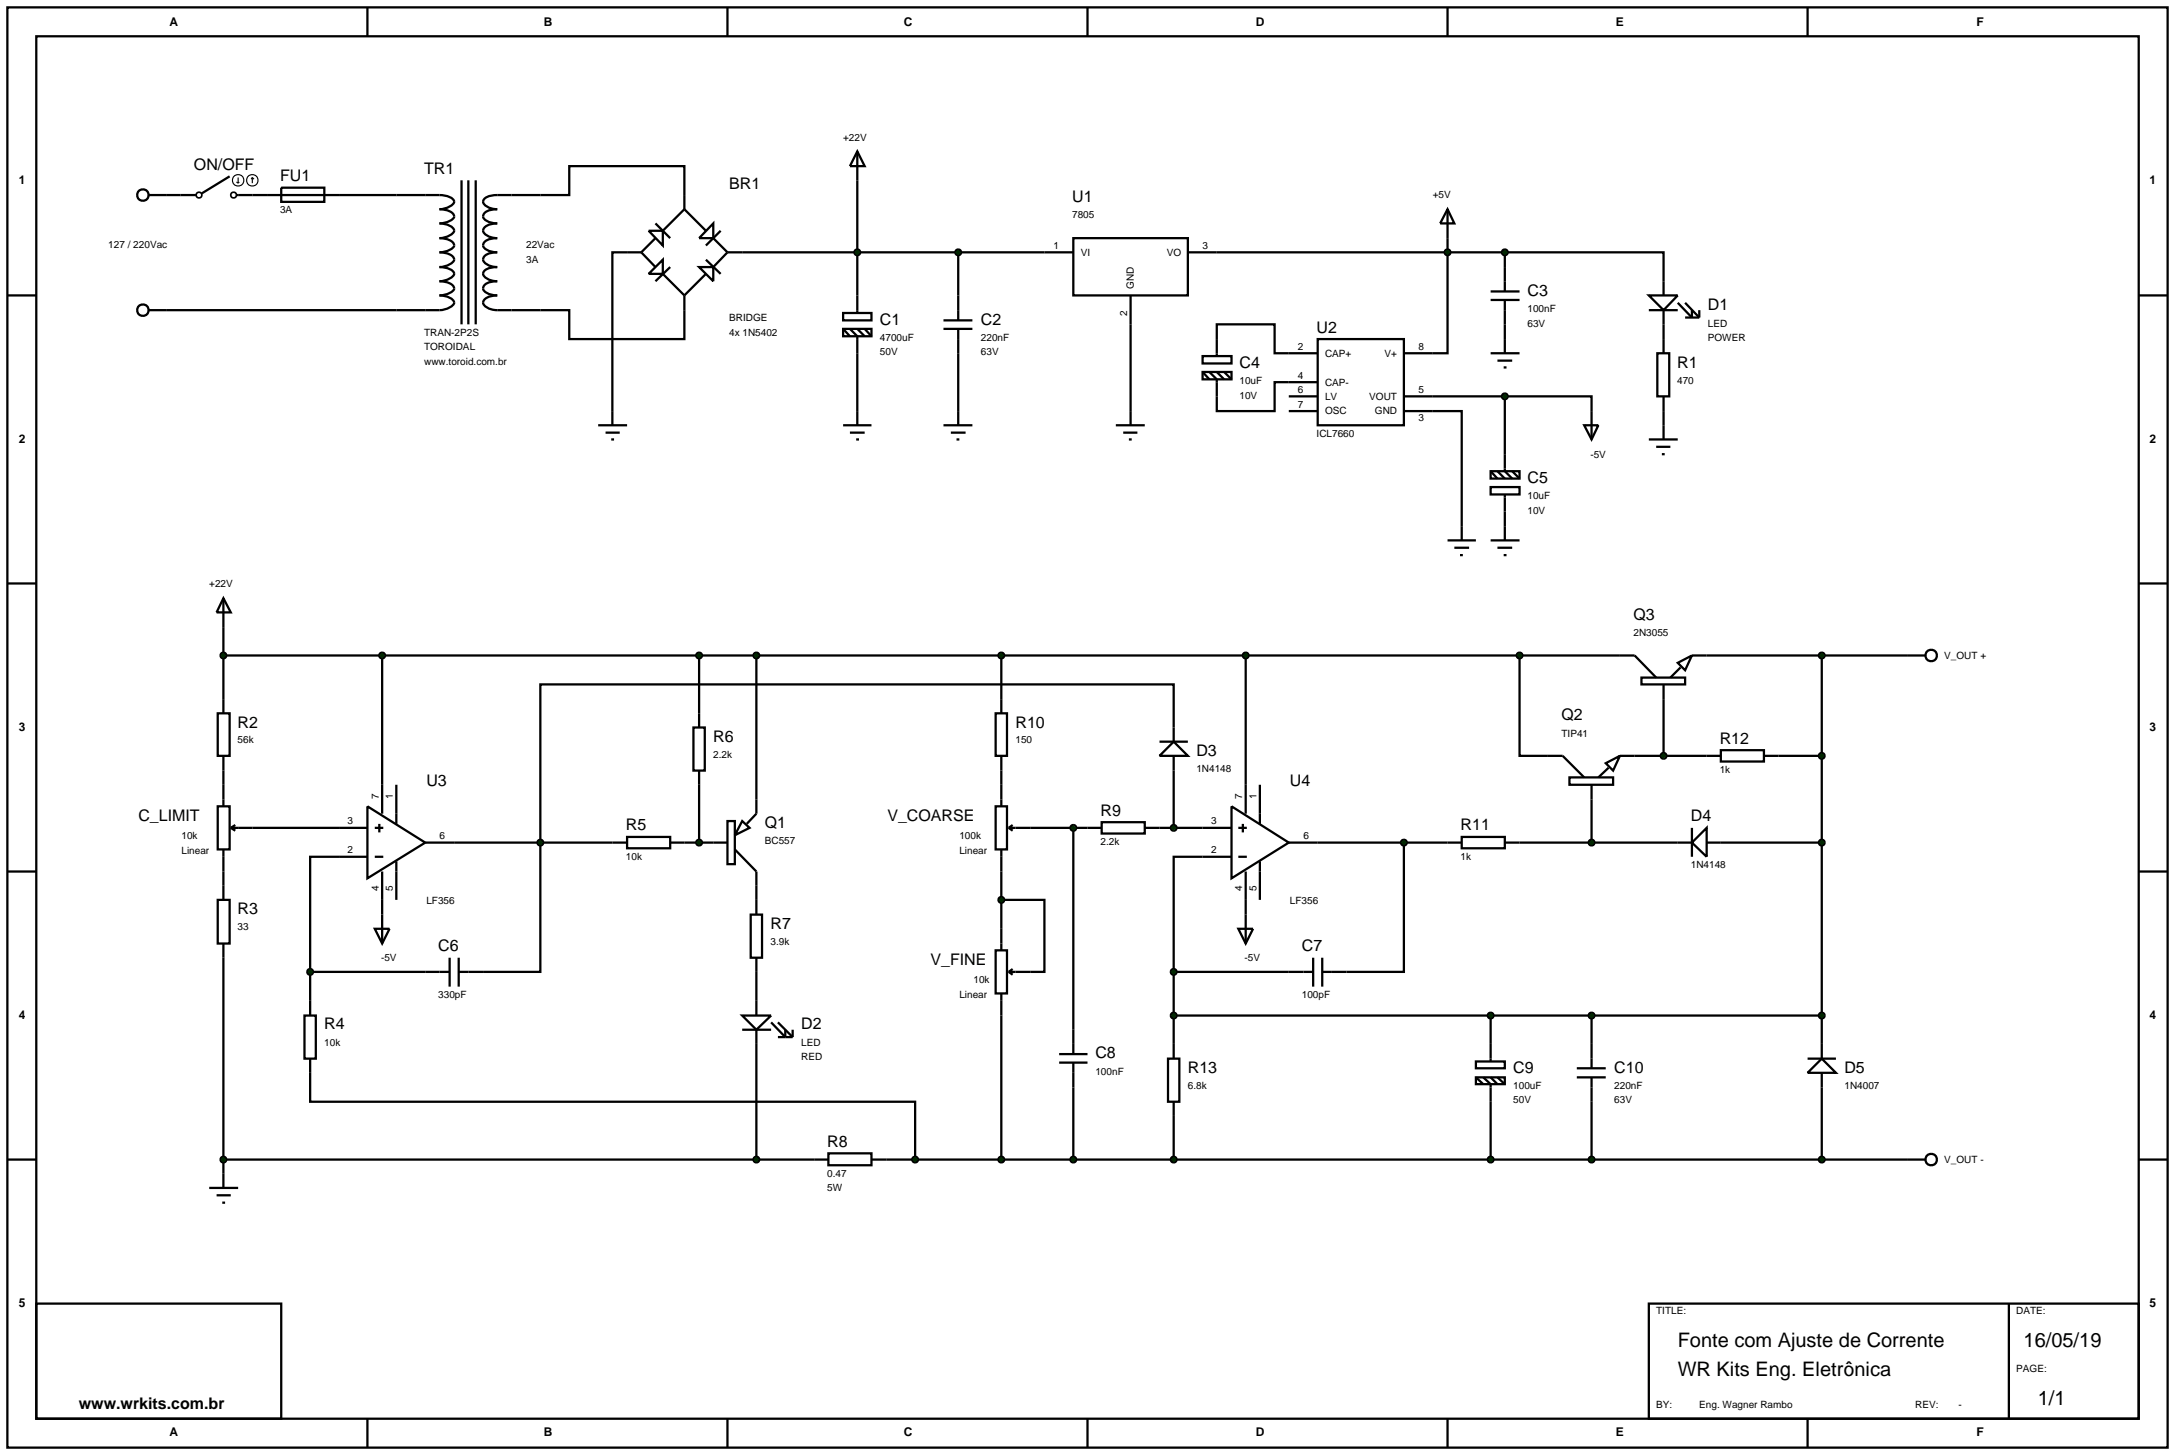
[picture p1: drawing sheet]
<svg xmlns="http://www.w3.org/2000/svg" width="384mm" height="257mm" viewBox="0 0 384 257" stroke-linecap="round" stroke-linejoin="round" font-family="sans-serif">
<g fill="none" stroke="#000" stroke-width=".4">
<path d="M1.3 1.3h381v254h-381zM6.4 6.4h370.8v243.8h-370.8zM64.8 1.3v5.1M128.3 1.3v5.1M191.8 1.3v5.1M255.3 1.3v5.1M318.8 1.3v5.1M29.3 34.4h2.5M44.5 34.4h2.6M59.8 34.4h17.7a3.4 3.4 0 0 1 2.5 .9l.1 .3a2.79 2.79 0 0 1-2.6 1.3 3.2 3.2 0 0 1 2.5 .9l.1 .4a2.77 2.77 0 0 1-2.6 1.2 3.3 3.3 0 0 1 2.5 1l.1 .3a2.79 2.79 0 0 1-2.6 1.3 3.2 3.2 0 0 1 2.5 .9l.1 .4a2.77 2.77 0 0 1-2.6 1.2 3.2 3.2 0 0 1 2.5 .9 .9 .9 0 0 1-.7 1.2l-1.2 .4-.6 .1a3.4 3.4 0 0 1 2.5 .9l.1 .3a2.79 2.79 0 0 1-2.6 1.3 3.2 3.2 0 0 1 2.5 .9l.1 .4a2.77 2.77 0 0 1-2.6 1.2 3.3 3.3 0 0 1 2.5 1l.1 .3a2.79 2.79 0 0 1-2.6 1.3h-48.2M81.4 31.8v25.4M82.6 31.8v25.4"/>
<path d="M83.9 31.8v25.4M115.6 39.4l2.6 2.6M120.7 36.9v-7.6h-20.3v5.1h-12.7a2.92 2.92 0 0 0-2.4 .9 .9 .9 0 0 0 .6 1.1l1.1 .4 .7 .1a2.77 2.77 0 0 0-2.4 .9 .87 .87 0 0 0 .6 1.2l1.1 .3 .7 .1a2.83 2.83 0 0 0-2.4 1 .91 .91 0 0 0 .6 1.1l1.1 .4 .7 .1a2.77 2.77 0 0 0-2.4 .9 .87 .87 0 0 0 .6 1.2l1.1 .3 .7 .1a2.77 2.77 0 0 0-2.4 .9 .93 .93 0 0 0 .6 1.2l1.1 .4 .7 .1a2.92 2.92 0 0 0-2.4 .9 .9 .9 0 0 0 .6 1.1l1.1 .4 .7 .1a2.77 2.77 0 0 0-2.4 .9 .87 .87 0 0 0 .6 1.2l1.1 .3 .7 .1a2.83 2.83 0 0 0-2.4 1 .91 .91 0 0 0 .6 1.1l1.1 .4 .7 .1h12.7v5.1h20.3v-7.7M120.7 36.9l-3.8 3.8M120.7 36.9l3.8 3.8M125.8 39.4v2.6h-2.5zM151.2 26.7l1.3 2.6h-2.6zM151.2 26.7v28.5M1.3 52.1h5.1M113.1 44.5h-5.1v30.5M113.1 44.5l2.5 2.6M114.4 40.7h2.5v2.6z"/>
<path d="M114.4 48.3l2.5-2.5v2.5zM115.6 42l-2.5 2.5M116.9 48.3l3.8 3.8M118.2 47.1l-2.6 2.5M123.3 47.1h2.5v2.5zM124.5 45.8l2.6 2.5M124.5 48.3l-3.8 3.8M125.8 42l2.5 2.5M127.1 40.7l-2.6 2.6M128.3 44.5h55.9M128.3 44.5l-2.5 2.6M148.7 55.2h5v1.3h-5z"/>
<path d="M148.7 58h5v1.3h-5zM148.7 58l1.2 1.3M149.9 58l1.3 1.3v15.7M151.2 58l1.3 1.3M152.5 58l1.2 1.3M169 44.5v7.6M199.4 57.2v15.3M214.6 59.8v-2.6h10.2v5.1h2.5M214.6 44.5h50.8M255.3 42v20.3h-2.6M265.4 44.5h28v5.1M265.4 44.5v2.6"/>
<path d="M265.4 57.2v2.6M293.4 57.2v2.6M377.2 52.1h5.1M105.5 75h5.1M106.8 76.3h2.5M107.8 77.5h.5M148.7 75h5M149.9 76.3h2.6M151 77.5h.5M169 62.3v10.2M227.3 67.4h-2.5v5.1h-10.2v-2.6M252.7 72.5h5.1v20.3"/>
<path d="M252.7 69.9h12.7M265.4 69.9h15.3v2.6M265.4 69.9v10.2M293.4 72.5v2.5M265.4 90.2v2.6M1.3 102.9h5.1M39.4 110.6v12.7M39.4 115.6h246.3M67.4 115.6v22.8M123.3 115.6v10.2M133.4 115.6v25.4M176.6 115.6v7.7"/>
<path d="M219.7 115.6v22.8M268 115.6v17.7h5M301 115.6h35.5M321.3 115.6v68.5M377.2 102.9h5.1M39.4 135.9v2.5M123.3 138.4v10.2M176.6 135.9v2.5M207 128.3v-7.6h-111.7v50.7h-10.1M207 135.9v10.1M288.3 133.3h12.7M293.4 123.3v10"/>
<path d="M313.7 133.3h7.6M1.3 153.7h5.1M39.4 153.7v2.5M44.5 146h15.3M59.8 151.1h-5.1v20.3M67.4 158.7v2.6M80.1 148.6h27.9M120.7 148.6h5.1M133.4 156.2v2.5M176.6 158.7h7.6v12.7h-2.5M176.6 153.7v10.1M181.7 146h10.1"/>
<path d="M189.3 146v35.6M204.5 146h7.6M212.1 151.1h-5.1v20.3M219.7 158.7v2.6M232.4 148.6h22.9M247.6 148.6v22.8h-10.1M268 148.6h27.9M280.7 141v7.6M303.5 148.6h17.8M377.2 153.7h5.1M39.4 168.9v38.1M54.7 171.4h20.3"/>
<path d="M54.7 171.4v5.1M133.4 171.4v5.1M176.6 179.1v25.4M207 171.4h20.3M207 171.4v12.7M207 179.1h114.3M262.9 179.1v5M280.7 179.1v5M54.7 189.2v5.1h106.7v10.2M133.4 184.1v20.4M189.3 191.8v12.7M207 196.8v7.7"/>
<path d="M262.9 194.3v10.2M280.7 194.3v10.2M321.3 191.8v12.7M1.3 204.5h5.1M39.4 204.5h104.2M156.3 204.5h180.2M377.2 204.5h5.1M6.4 229.9h43.2v20.3h-43.2zM290.8 229.9h86.4v20.3h-86.4zM354.3 229.9v20.3M64.8 250.2v5.1M128.3 250.2v5.1"/>
<path d="M191.8 250.2v5.1M255.3 250.2v5.1M318.8 250.2v5.1"/>
</g>
<path d="M150.9 44.1l.3-.1-.5 .5zM151.2 44l.3 .1 .2 .4zM151.2 45l.5-.5-.2 .4zM150.7 44.5l.5 .5-.3-.1z" fill="#004000" stroke="#000" stroke-width=".4"/>
<path d="M151.2 44l.5 .5-.5 .5-.5-.5z" fill="#004000"/>
<g fill="none" stroke="#000" stroke-width=".4">
<path d="M26.2 34.4h3.1M31.8 34.4h2.8M40.5 31.1l-4.9 3M41.7 34.4h2.8M47.1 34.4h12.7M49.6 33.1h7.6v2.5h-7.6zM26.2 54.7h3.1M166.4 56.5h5.1M166.4 58h5.1M169 52.1v4.4M169 58v4.3M214.6 59.8v3"/>
<path d="M232.4 59.8h15.2v15.2h-15.2zM166.4 75h5.1M167.7 76.3h2.6M168.7 77.5h.5M169 72.5v2.5M212.1 62.8h5.1v1.3h-5.1zM212.1 65.6h5.1v1.3h-5.1zM212.1 65.6l1.2 1.3M213.3 65.6l1.3 1.3v3M214.6 65.6l1.3 1.3M215.9 65.6l1.3 1.3M227.3 62.3h5.1"/>
<path d="M227.3 67.4h5.1M227.3 72.5h5.1M227.3 69.9h5.1M247.6 62.3h5.1M247.6 72.5h5.1M247.6 69.9h5.1M279.4 75h2.5l-1.2 2.5zM280.7 72.5v5M255.3 95.3h5M256.5 96.6h2.6M257.5 97.9h.5M257.8 92.8v2.5"/>
<path d="M262.9 85.9h5.1v1.3h-5.1zM262.9 83.1h5.1v1.3h-5.1zM262.9 83.1l1.2 1.3M262.9 95.3h5.1M264.1 83.1l1.3 1.3M264.1 96.6h2.6M265.2 97.9h.5M265.4 80.1v3l1.3 1.3M265.4 87.2v3M265.4 92.8v2.5M266.7 83.1l1.3 1.3"/>
<circle cx="25.2" cy="34.4" r="1.01"/>
<circle cx="25.2" cy="54.7" r="1.01"/>
</g>
<g fill="none" stroke="#000" stroke-width=".3">
<circle cx="35.1" cy="34.4" r=".51"/>
<circle cx="41.2" cy="34.4" r=".51"/>
</g>
<g fill="none" stroke="#000" stroke-width=".2">
<path d="M41.7 32.1l.3 .2M42 31.3v1M42.2 32.1l-.2 .2M44.5 31.3l-.2 .3M44.5 31.3l.3 .3M44.5 31.3v1"/>
<circle cx="42" cy="31.8" r="1.01"/>
<circle cx="44.5" cy="31.8" r="1.01"/>
</g>
<path d="M265.1 69.5l.3-.1-.5 .5zM265.4 69.4l.4 .2 .1 .3zM265.9 69.9l-.1 .3-.4 .2zM264.9 69.9l.5 .5-.4-.2z" fill="#004000" stroke="#000" stroke-width=".4"/>
<path d="M265.4 69.4l.5 .5-.5 .5-.5-.5z" fill="#004000"/>
<path d="M184.2 44.5h5.1M189.3 42h20.2v10.1h-20.2zM199.4 52.1v5.1M209.5 44.5h5.1M262.9 52.9h5.1M262.9 51.4h5.1M265.4 47.1v4.3M265.4 52.9v4.3M265.4 59.8v2.5M262.9 62.3h5.1M264.1 63.6h2.6M265.2 64.8h.5" fill="none" stroke="#000" stroke-width=".4"/>
<path d="M255 44.1l.3-.1-.5 .5zM255.3 44l.4 .2 .1 .3zM255.8 44.5l-.1 .3-.4 .2zM254.8 44.5l.5 .5-.4-.2z" fill="#004000" stroke="#000" stroke-width=".4"/>
<path d="M255.3 44l.5 .5-.5 .5-.5-.5z" fill="#004000"/>
<path d="M290.8 52.1h5.1l-2.5 2.6zM290.8 54.7h5.1M293.4 49.6v2.5M293.4 54.7v2.5M295.9 53.4l2.5 2.6v-1.3M297.2 53.4l2.5 2.6M297.2 56h2.5M299.7 54.7v1.3M196.8 75h5.1M198.1 76.3h2.5M199.1 77.5h.5M199.4 72.5v2.5" fill="none" stroke="#000" stroke-width=".4"/>
<path d="M265.1 44.1l.3-.1-.5 .5zM265.4 44l.4 .2 .1 .3zM265.9 44.5l-.1 .3-.4 .2zM264.9 44.5l.5 .5-.4-.2z" fill="#004000" stroke="#000" stroke-width=".4"/>
<path d="M265.4 44l.5 .5-.5 .5-.5-.5z" fill="#004000"/>
<path d="M255.3 36.9l1.2 2.5h-2.5zM255.3 36.9v5.1M293.4 59.8v2.5M290.8 77.5h5.1M292.1 78.8h2.5M292.3 62.3h2.1v7.6h-2.1zM293.4 69.9v2.6M293.4 75v2.5M293.1 80.1h.5" fill="none" stroke="#000" stroke-width=".4"/>
<path d="M168.7 44.1l.3-.1-.5 .5zM169 44l.3 .1 .2 .4zM169.5 44.5l-.2 .4-.3 .1zM168.5 44.5l.5 .5-.3-.1z" fill="#004000" stroke="#000" stroke-width=".4"/>
<path d="M169 44l.5 .5-.5 .5-.5-.5z" fill="#004000"/>
<g fill="none" stroke="#000" stroke-width=".4">
<path d="M39.4 105.5l1.3 2.5h-2.5zM39.4 105.5v5.1M38.4 125.8h2.1v7.5h-2.1zM39.4 123.3v2.5M39.4 133.3v2.6M39.4 138.4v3.8M67.4 138.4v5.1M69.9 138.4v6.9M38.4 142.2h2.1v7.6h-2.1zM38.4 158.7h2.1v7.7h-2.1zM39.4 149.8v3.9M39.4 156.2v2.5"/>
<path d="M40.7 146h3.8M40.7 146l.8 .5M41.5 145.5l-.8 .5M59.8 151.1h5M59.8 146h5M64.8 142.2l10.2 6.4-10.2 6.3zM66.1 151.1h1.5M66.1 146h1.5M66.9 145.3v1.5M67.4 153.7v5M69.9 151.9v6.8M75 148.6h5.1"/>
<path d="M39.4 166.4v2.5M53.7 179.1h2v7.6h-2zM54.7 176.5v2.6M66.1 163.8h2.6l-1.3 2.6zM67.4 161.3v5.1M75 171.4h4.3M79.3 168.9v5.1M80.9 168.9v5.1M80.9 171.4h4.3M54.7 186.7v2.5M36.9 209.5h5.1M38.2 210.8h2.5"/>
<path d="M39.2 212.1h.5M39.4 207v2.5"/>
</g>
<path d="M54.4 171l.3-.1-.5 .5zM54.7 170.9l.3 .1 .2 .4zM55.2 171.4l-.2 .4-.3 .1zM54.2 171.4l.5 .5-.4-.2z" fill="#004000" stroke="#000" stroke-width=".4"/>
<path d="M54.7 170.9l.5 .5-.5 .5-.5-.5z" fill="#004000"/>
<path d="M108 148.6h2.6M110.6 147.6h7.6v2h-7.6zM118.2 148.6h2.5" fill="none" stroke="#000" stroke-width=".4"/>
<path d="M94.9 148.3l.4-.2-.5 .5zM95.3 148.1l.4 .2 .1 .3zM95.8 148.6l-.1 .3-.4 .2zM94.8 148.6l.5 .5-.3-.1z" fill="#004000" stroke="#000" stroke-width=".4"/>
<path d="M94.8 148.6l.5-.5 .5 .5-.5 .5z" fill="#004000"/>
<path d="M122.3 128.3h2v7.6h-2zM123.3 125.8v2.5M123.3 135.9v2.5M125.8 148.6h2.5M128.3 144.8h1.3v7.6h-1.3zM129.6 149.8l3.8 3.9v2.5M130.9 144.8l1.3 1.2-2.6 1.3zM133.4 141v2.5l-1.7 1.8" fill="none" stroke="#000" stroke-width=".4"/>
<path d="M122.9 148.3l.4-.2-.5 .5zM123.3 148.1l.4 .2 .1 .3zM123.8 148.6l-.1 .3-.4 .2zM122.8 148.6l.5 .5-.4-.2z" fill="#004000" stroke="#000" stroke-width=".4"/>
<path d="M122.8 148.6l.5-.5 .5 .5-.5 .5z" fill="#004000"/>
<path d="M133.4 158.7v2.6M130.9 179.1h5.1l-2.6 2.5zM132.4 161.3h2v7.6h-2zM133.4 168.9v2.5M133.4 176.5v2.6M130.9 181.6h5.1M133.4 181.6v2.5M136 180.3l2.5 2.6v-1.3M137.2 180.3l2.6 2.6M137.2 182.9h2.6M139.8 181.6v1.3" fill="none" stroke="#000" stroke-width=".4"/>
<path d="M39.1 204.1l.3-.1-.5 .5zM39.4 204l.3 .1 .2 .4zM39.4 205l.5-.5-.2 .4zM38.9 204.5l.5 .5-.3-.1z" fill="#004000" stroke="#000" stroke-width=".4"/>
<path d="M39.4 204l.5 .5-.5 .5-.5-.5z" fill="#004000"/>
<path d="M143.6 204.5h2.5M146.1 203.4h7.6v2.1h-7.6zM153.7 204.5h2.6" fill="none" stroke="#000" stroke-width=".4"/>
<g fill="#004000" stroke="#000" stroke-width=".4">
<path d="M133 204.2l.4-.2-.5 .5zM133.4 204l.3 .1 .2 .4zM133.9 204.5l-.2 .4-.3 .1zM132.9 204.5l.5 .5-.3-.1z"/>
<path d="M161 204.2l.4-.2-.5 .5zM161.4 204l.3 .1 .2 .4zM161.4 205l.5-.5-.2 .4zM160.9 204.5l.5 .5-.3-.1z"/>
</g>
<g fill="#004000">
<path d="M132.9 204.5l.5-.5 .5 .5-.5 .5z"/>
<path d="M160.9 204.5l.5-.5 .5 .5-.5 .5z"/>
</g>
<g fill="none" stroke="#000" stroke-width=".4">
<path d="M204.5 133.3l2.5-2.5 2.5 2.5zM204.5 130.8h5M207 128.3v2.5M207 133.3v2.6M219.7 138.4v5.1M222.2 138.4v6.9M191.8 146h2.5M194.3 145h7.6v2h-7.6zM201.9 146h2.6M212.1 151.1h5.1M212.1 146h5.1M217.2 142.2l10.1 6.4-10.1 6.3z"/>
<path d="M218.4 151.1h1.5M218.4 146h1.5M219.2 145.3v1.5M219.7 153.7v5M222.2 151.9v6.8M227.3 148.6h5.1M218.4 163.8h2.6l-1.3 2.6zM219.7 161.3v5.1"/>
</g>
<path d="M206.6 145.7l.4-.2-.5 .5zM207 145.5l.4 .2 .1 .3zM207.5 146l-.1 .3-.4 .2zM206.5 146l.5 .5-.4-.2z" fill="#004000" stroke="#000" stroke-width=".4"/>
<path d="M206.5 146l.5-.5 .5 .5-.5 .5z" fill="#004000"/>
<g fill="none" stroke="#000" stroke-width=".4">
<path d="M175.6 125.8h2v7.5h-2zM176.6 123.3v2.5M176.6 133.3v2.6M176.6 138.4v3.8M175.6 142.2h2v7.6h-2zM176.6 149.8v3.9M177.9 146l.7 .5M177.9 146h3.8M178.6 145.5l-.7 .5M175.6 167.6h2v7.6h-2zM176.6 163.8v3.8M176.6 175.2v3.9"/>
<path d="M177.9 171.4l.7 .5M177.9 171.4h3.8M178.6 170.9l-.7 .5M227.3 171.4h4.3M231.6 168.9v5.1M233.2 171.4h4.3M233.2 168.9v5.1"/>
</g>
<path d="M176.2 158.4l.4-.2-.5 .5zM176.6 158.2l.3 .1 .2 .4zM177.1 158.7l-.2 .4-.3 .1zM176.1 158.7l.5 .5-.4-.2z" fill="#004000" stroke="#000" stroke-width=".4"/>
<path d="M176.1 158.7l.5-.5 .5 .5-.5 .5z" fill="#004000"/>
<path d="M186.8 187.4h5M186.8 185.9h5M189.3 181.6v4.3M189.3 187.4v4.4" fill="none" stroke="#000" stroke-width=".4"/>
<g fill="#004000" stroke="#000" stroke-width=".4">
<path d="M189 145.6l.3-.1-.5 .5zM189.3 145.5l.3 .1 .2 .4zM189.8 146l-.1 .3-.4 .2zM188.8 146l.5 .5-.4-.2z"/>
<path d="M176.3 204.1l.3-.1-.5 .5zM176.6 204l.3 .1 .2 .4zM176.6 205l.5-.5-.2 .4zM176.1 204.5l.5 .5-.3-.1z"/>
</g>
<g fill="#004000">
<path d="M188.8 146l.5-.5 .5 .5-.5 .5z"/>
<path d="M176.6 204l.5 .5-.5 .5-.5-.5z"/>
</g>
<path d="M273 133.3h2.6l3.8 3.8M276.8 137.1h7.7v1.3h-7.7zM280.7 138.4v2.6M283.2 134.6l2.5-1.3-1.2 2.6zM283.7 135.4l-1.8 1.7M285.7 133.3h2.6M255.3 148.6h2.5M257.8 147.6h7.6v2h-7.6zM265.4 148.6h2.6" fill="none" stroke="#000" stroke-width=".4"/>
<path d="M247.2 148.3l.4-.2-.5 .5zM247.6 148.1l.3 .1 .2 .4zM247.6 149.1l.5-.5-.1 .3zM247.1 148.6l.5 .5-.4-.2z" fill="#004000" stroke="#000" stroke-width=".4"/>
<path d="M247.1 148.6l.5-.5 .5 .5-.5 .5z" fill="#004000"/>
<path d="M285.7 115.6h2.6l3.8 3.9M289.5 119.5h7.7v1.2h-7.7zM295.9 116.9l2.5-1.3-1.2 2.6zM296.4 117.7l-1.8 1.8M298.4 115.6h2.6M293.4 120.7v2.6" fill="none" stroke="#000" stroke-width=".4"/>
<g fill="#004000" stroke="#000" stroke-width=".4">
<path d="M219.3 115.3l.4-.2-.5 .5zM219.7 115.1l.4 .2 .1 .3zM219.7 116.1l.5-.5-.1 .3zM219.2 115.6l.5 .5-.3-.1z"/>
<path d="M176.3 115.2l.3-.1-.5 .5zM176.6 115.1l.3 .1 .2 .4zM176.6 116.1l.5-.5-.2 .4zM176.1 115.6l.5 .5-.3-.1z"/>
<path d="M133 115.3l.4-.2-.5 .5zM133.4 115.1l.3 .1 .2 .4zM133.9 115.6l-.1 .3-.4 .2zM132.9 115.6l.5 .5-.3-.1z"/>
<path d="M122.9 115.3l.4-.2-.5 .5zM123.3 115.1l.3 .1 .2 .4zM123.8 115.6l-.1 .3-.4 .2zM122.8 115.6l.5 .5-.3-.1z"/>
<path d="M39 115.3l.4-.2-.5 .5zM39.4 115.1l.4 .2 .1 .3zM39.4 116.1l.5-.5-.1 .3zM38.9 115.6l.5 .5-.4-.2z"/>
<path d="M67 115.3l.4-.2-.5 .5zM67.4 115.1l.3 .1 .2 .4zM67.4 116.1l.5-.5-.2 .4zM66.9 115.6l.5 .5-.4-.2z"/>
<path d="M267.6 115.3l.4-.2-.5 .5zM268 115.1l.4 .2 .1 .3zM268.5 115.6l-.1 .3-.4 .2zM267.5 115.6l.5 .5-.4-.2z"/>
</g>
<g fill="#004000">
<path d="M219.2 115.6l.5-.5 .5 .5-.5 .5z"/>
<path d="M176.1 115.6l.5-.5 .5 .5-.5 .5z"/>
<path d="M132.9 115.6l.5-.5 .5 .5-.5 .5z"/>
<path d="M122.8 115.6l.5-.5 .5 .5-.5 .5z"/>
<path d="M38.9 115.6l.5-.5 .5 .5-.5 .5z"/>
<path d="M66.9 115.6l.5-.5 .5 .5-.5 .5z"/>
<path d="M267.5 115.6l.5-.5 .5 .5-.5 .5z"/>
</g>
<path d="M301 133.3h2.5M303.5 132.3h7.6v2h-7.6zM311.1 133.3h2.6" fill="none" stroke="#000" stroke-width=".4"/>
<path d="M293 133l.4-.2-.5 .5zM293.4 132.8l.4 .2 .1 .3zM293.9 133.3l-.1 .3-.4 .2zM292.9 133.3l.5 .5-.4-.2z" fill="#004000" stroke="#000" stroke-width=".4"/>
<path d="M293.4 132.8l.5 .5-.5 .5-.5-.5z" fill="#004000"/>
<path d="M295.9 148.6h2.5M298.4 148.6l2.6-2.6v5.1zM298.4 146v5.1M301 148.6h2.5" fill="none" stroke="#000" stroke-width=".4"/>
<g fill="#004000" stroke="#000" stroke-width=".4">
<path d="M280.3 148.3l.4-.2-.5 .5zM280.7 148.1l.4 .2 .1 .3zM281.2 148.6l-.1 .3-.4 .2zM280.2 148.6l.5 .5-.4-.2z"/>
<path d="M320.9 133l.4-.2-.5 .5zM321.3 132.8l.4 .2 .1 .3zM321.8 133.3l-.1 .3-.4 .2zM320.8 133.3l.5 .5-.4-.2z"/>
<path d="M206.6 171.1l.4-.2-.5 .5zM207 170.9l.3 .1 .2 .4zM207.5 171.4l-.1 .3-.4 .2zM206.5 171.4l.5 .5-.4-.2z"/>
<path d="M320.9 148.3l.4-.2-.5 .5zM321.3 148.1l.4 .2 .1 .3zM321.8 148.6l-.1 .3-.4 .2zM320.8 148.6l.5 .5-.4-.2z"/>
</g>
<g fill="#004000">
<path d="M280.7 148.1l.5 .5-.5 .5-.5-.5z"/>
<path d="M320.8 133.3l.5-.5 .5 .5-.5 .5z"/>
<path d="M206.5 171.4l.5-.5 .5 .5-.5 .5z"/>
<path d="M320.8 148.6l.5-.5 .5 .5-.5 .5z"/>
</g>
<path d="M206 186.7h2v7.6h-2zM207 184.1v2.6M207 194.3v2.5" fill="none" stroke="#000" stroke-width=".4"/>
<g fill="#004000" stroke="#000" stroke-width=".4">
<path d="M206.6 178.8l.4-.2-.5 .5zM207 178.6l.3 .1 .2 .4zM207 179.6l.5-.5-.2 .4zM206.5 179.1l.5 .5-.3-.1z"/>
<path d="M189 204.1l.3-.1-.5 .5zM189.3 204l.3 .1 .2 .4zM189.3 205l.5-.5-.2 .4zM188.8 204.5l.5 .5-.3-.1z"/>
</g>
<g fill="#004000">
<path d="M206.5 179.1l.5-.5 .5 .5-.5 .5z"/>
<path d="M189.3 204l.5 .5-.5 .5-.5-.5z"/>
</g>
<path d="M260.3 187.2h5.1v1.2h-5.1zM260.3 190h5.1v1.2h-5.1zM260.3 190l1.3 1.2M261.6 190l1.3 1.2v3.1M262.9 184.1v3.1M262.9 190l1.2 1.2M264.1 190l1.3 1.2" fill="none" stroke="#000" stroke-width=".4"/>
<g fill="#004000" stroke="#000" stroke-width=".4">
<path d="M262.5 178.8l.4-.2-.5 .5zM262.9 178.6l.3 .1 .2 .4zM262.9 179.6l.5-.5-.2 .4zM262.4 179.1l.5 .5-.3-.1z"/>
<path d="M206.6 204.2l.4-.2-.5 .5zM207 204l.3 .1 .2 .4zM207 205l.5-.5-.2 .4zM206.5 204.5l.5 .5-.3-.1z"/>
</g>
<g fill="#004000">
<path d="M262.4 179.1l.5-.5 .5 .5-.5 .5z"/>
<path d="M206.5 204.5l.5-.5 .5 .5-.5 .5z"/>
</g>
<path d="M278.1 190h5.1M278.1 188.4h5.1M280.7 184.1v4.3M280.7 190v4.3" fill="none" stroke="#000" stroke-width=".4"/>
<g fill="#004000" stroke="#000" stroke-width=".4">
<path d="M280.4 178.7l.3-.1-.5 .5zM280.7 178.6l.4 .2 .1 .3zM281.2 179.1l-.1 .3-.4 .2zM280.2 179.1l.5 .5-.4-.2z"/>
<path d="M262.5 204.2l.4-.2-.5 .5zM262.9 204l.3 .1 .2 .4zM262.9 205l.5-.5-.2 .4zM262.4 204.5l.5 .5-.3-.1z"/>
</g>
<g fill="#004000">
<path d="M280.7 178.6l.5 .5-.5 .5-.5-.5z"/>
<path d="M262.4 204.5l.5-.5 .5 .5-.5 .5z"/>
</g>
<path d="M318.8 186.7h5M321.3 186.7l2.5 2.5h-5zM321.3 184.1v2.6M321.3 189.2v2.6" fill="none" stroke="#000" stroke-width=".4"/>
<g fill="#004000" stroke="#000" stroke-width=".4">
<path d="M320.9 178.8l.4-.2-.5 .5zM321.3 178.6l.3 .1 .2 .4zM321.3 179.6l.5-.5-.2 .4zM320.8 179.1l.5 .5-.3-.1z"/>
<path d="M280.4 204.1l.3-.1-.5 .5zM280.7 204l.4 .2 .1 .3zM280.7 205l.5-.5-.1 .3zM280.2 204.5l.5 .5-.4-.2z"/>
</g>
<g fill="#004000">
<path d="M320.8 179.1l.5-.5 .5 .5-.5 .5z"/>
<path d="M280.7 204l.5 .5-.5 .5-.5-.5z"/>
</g>
<g fill="none" stroke="#000" stroke-width=".4">
<path d="M336.5 115.6h3.1M336.5 204.5h3.1"/>
<circle cx="340.6" cy="115.6" r="1.01"/>
<circle cx="340.6" cy="204.5" r="1.01"/>
</g>
<g fill="#004000" stroke="#000" stroke-width=".4">
<path d="M320.9 204.2l.4-.2-.5 .5zM321.3 204l.3 .1 .2 .4zM321.3 205l.5-.5-.2 .4zM320.8 204.5l.5 .5-.3-.1z"/>
<path d="M320.9 115.3l.4-.2-.5 .5zM321.3 115.1l.4 .2 .1 .3zM321.3 116.1l.5-.5-.1 .3zM320.8 115.6l.5 .5-.3-.1z"/>
</g>
<g fill="#004000">
<path d="M320.8 204.5l.5-.5 .5 .5-.5 .5z"/>
<path d="M320.8 115.6l.5-.5 .5 .5-.5 .5z"/>
</g>
<g font-size="3.5">
<text x="295.9" y="237.6">Fonte com Ajuste de Corrente</text>
<text x="356.9" y="237.6">16/05/19</text>
<text x="295.9" y="242.7">WR Kits Eng. Eletrônica</text>
<text x="359.4" y="247.8">1/1</text>
</g>
<g font-size="2.8">
<text x="34.2" y="30">ON/OFF</text>
<text x="49.4" y="32">FU1</text>
<text x="74.8" y="30.7">TR1</text>
<text x="128.6" y="33.3">BR1</text>
<text x="189.1" y="35.7">U1</text>
<text x="269.4" y="52.2">C3</text>
<text x="155.2" y="57.3">C1</text>
<text x="173" y="57.3">C2</text>
<text x="232.2" y="58.7">U2</text>
<text x="301.2" y="54.7">D1</text>
<text x="218.6" y="64.9">C4</text>
<text x="295.8" y="64.9">R1</text>
<text x="269.4" y="85.2">C5</text>
<text x="288.1" y="109.4">Q3</text>
<text x="41.9" y="128.4">R2</text>
<text x="125.8" y="130.9">R6</text>
<text x="179.1" y="128.4">R10</text>
<text x="275.4" y="127.1">Q2</text>
<text x="303.3" y="131.2">R12</text>
<text x="211" y="133.4">D3</text>
<text x="75.2" y="138.6">U3</text>
<text x="194.1" y="143.9">R9</text>
<text x="227.5" y="138.6">U4</text>
<text x="24.4" y="144.9">C_LIMIT</text>
<text x="110.4" y="146.5">R5</text>
<text x="134.9" y="146.1">Q1</text>
<text x="156.5" y="144.9">V_COARSE</text>
<text x="257.6" y="146.5">R11</text>
<text x="298.2" y="144.9">D4</text>
<text x="41.9" y="161.3">R3</text>
<text x="77.3" y="167.8">C6</text>
<text x="135.9" y="163.9">R7</text>
<text x="229.6" y="167.8">C7</text>
<text x="164.1" y="170.3">V_FINE</text>
<text x="57.2" y="181.6">R4</text>
<text x="141.3" y="181.6">D2</text>
<text x="193.2" y="186.7">C8</text>
<text x="209.5" y="189.3">R13</text>
<text x="266.9" y="189.3">C9</text>
<text x="284.7" y="189.3">C10</text>
<text x="325.3" y="189.3">D5</text>
<text x="145.9" y="202.3">R8</text>
<text x="13.9" y="248.5">www.wrkits.com.br</text>
</g>
<g font-size="2.1">
<text x="29.9" y="4.5">A</text>
<text x="95.9" y="4.5">B</text>
<text x="159.4" y="4.5">C</text>
<text x="221.5" y="4.5">D</text>
<text x="285" y="4.5">E</text>
<text x="348.6" y="4.5">F</text>
<text x="3.3" y="32.4">1</text>
<text x="379.1" y="32.4">1</text>
<text x="3.3" y="78.1">2</text>
<text x="379.1" y="78.1">2</text>
<text x="3.3" y="128.9">3</text>
<text x="379.1" y="128.9">3</text>
<text x="3.3" y="179.7">4</text>
<text x="379.1" y="179.7">4</text>
<text x="3.3" y="230.5">5</text>
<text x="379.1" y="230.5">5</text>
<text x="29.9" y="253.3">A</text>
<text x="95.9" y="253.3">B</text>
<text x="159.4" y="253.3">C</text>
<text x="221.5" y="253.3">D</text>
<text x="285" y="253.3">E</text>
<text x="348.6" y="253.3">F</text>
</g>
<g font-size="1.8">
<text x="148.7" y="24.8">+22V</text>
<text x="252.7" y="35">+5V</text>
<text x="49.4" y="37.6">3A</text>
<text x="189.1" y="38.5">7805</text>
<text x="19.1" y="43.8">127 / 220Vac</text>
<text x="92.8" y="43.8">22Vac</text>
<text x="92.8" y="46.3">3A</text>
<text x="185.8" y="43.9">1</text>
<text x="190.6" y="45.1">VI</text>
<text x="205.8" y="45.1">VO</text>
<text x="212.1" y="43.9">3</text>
<text x="200" y="50.9" transform="rotate(-90 200 50.9)">GND</text>
<text x="74.8" y="59.2">TRAN-2P2S</text>
<text x="128.6" y="56.7">BRIDGE</text>
<text x="128.6" y="59.2">4x 1N5402</text>
<text x="198.8" y="55.7" transform="rotate(-90 198.8 55.7)">2</text>
<text x="269.4" y="55">100nF</text>
<text x="269.4" y="57.6">63V</text>
<text x="301.2" y="57.6">LED</text>
<text x="74.8" y="61.8">TOROIDAL</text>
<text x="74.8" y="64.3">www.toroid.com.br</text>
<text x="155.2" y="60.1">4700uF</text>
<text x="155.2" y="62.6">50V</text>
<text x="173" y="60.1">220nF</text>
<text x="173" y="62.6">63V</text>
<text x="228.9" y="61.7">2</text>
<text x="233.7" y="62.9">CAP+</text>
<text x="244.2" y="62.9">V+</text>
<text x="250.2" y="61.7">8</text>
<text x="301.2" y="60.1">POWER</text>
<text x="218.6" y="67.7">10uF</text>
<text x="218.6" y="70.3">10V</text>
<text x="228.9" y="66.8">4</text>
<text x="228.9" y="69.3">6</text>
<text x="228.9" y="71.9">7</text>
<text x="233.7" y="68">CAP-</text>
<text x="233.7" y="70.5">LV</text>
<text x="241.5" y="70.5">VOUT</text>
<text x="250.2" y="69.3">5</text>
<text x="295.8" y="67.7">470</text>
<text x="232.2" y="77">ICL7660</text>
<text x="233.7" y="73.1">OSC</text>
<text x="242.5" y="73.1">GND</text>
<text x="250.2" y="74.3">3</text>
<text x="280.5" y="80.7">-5V</text>
<text x="269.4" y="88">10uF</text>
<text x="269.4" y="90.6">10V</text>
<text x="36.9" y="103.5">+22V</text>
<text x="288.1" y="112.2">2N3055</text>
<text x="342.9" y="116.2">V_OUT +</text>
<text x="41.9" y="131.1">56k</text>
<text x="179.1" y="131.1">150</text>
<text x="275.4" y="129.9">TIP41</text>
<text x="125.8" y="133.7">2.2k</text>
<text x="211" y="136.2">1N4148</text>
<text x="303.3" y="136.3">1k</text>
<text x="66.8" y="141" transform="rotate(-90 66.8 141)">7</text>
<text x="69.3" y="141" transform="rotate(-90 69.3 141)">1</text>
<text x="219.1" y="141" transform="rotate(-90 219.1 141)">7</text>
<text x="221.6" y="141" transform="rotate(-90 221.6 141)">1</text>
<text x="32" y="148">10k</text>
<text x="61.3" y="145.4">3</text>
<text x="77.5" y="148">6</text>
<text x="134.9" y="148.9">BC557</text>
<text x="169.2" y="148">100k</text>
<text x="194.1" y="149">2.2k</text>
<text x="213.6" y="145.4">3</text>
<text x="229.9" y="148">6</text>
<text x="32" y="150.6">Linear</text>
<text x="61.3" y="150.5">2</text>
<text x="110.4" y="151.6">10k</text>
<text x="169.2" y="150.6">Linear</text>
<text x="213.6" y="150.5">2</text>
<text x="257.6" y="151.6">1k</text>
<text x="298.2" y="153.1">1N4148</text>
<text x="66.8" y="157.2" transform="rotate(-90 66.8 157.2)">4</text>
<text x="69.3" y="157.2" transform="rotate(-90 69.3 157.2)">5</text>
<text x="75.2" y="159.5">LF356</text>
<text x="219.1" y="157.2" transform="rotate(-90 219.1 157.2)">4</text>
<text x="221.6" y="157.2" transform="rotate(-90 221.6 157.2)">5</text>
<text x="227.5" y="159.5">LF356</text>
<text x="41.9" y="164.1">33</text>
<text x="135.9" y="166.7">3.9k</text>
<text x="67.2" y="169.5">-5V</text>
<text x="171.7" y="173.4">10k</text>
<text x="219.5" y="169.5">-5V</text>
<text x="77.3" y="176">330pF</text>
<text x="169.2" y="176">Linear</text>
<text x="229.6" y="176">100pF</text>
<text x="57.2" y="184.5">10k</text>
<text x="141.3" y="184.5">LED</text>
<text x="141.3" y="187">RED</text>
<text x="193.2" y="189.5">100nF</text>
<text x="209.5" y="192.1">6.8k</text>
<text x="266.9" y="192.1">100uF</text>
<text x="266.9" y="194.6">50V</text>
<text x="284.7" y="192.1">220nF</text>
<text x="284.7" y="194.6">63V</text>
<text x="325.3" y="192.1">1N4007</text>
<text x="145.9" y="207.5">0.47</text>
<text x="145.9" y="210">5W</text>
<text x="342.9" y="205.1">V_OUT -</text>
<text x="292.1" y="231.8">TITLE:</text>
<text x="355.6" y="231.8">DATE:</text>
<text x="355.6" y="242">PAGE:</text>
<text x="292.1" y="248.3">BY:</text>
<text x="299.7" y="248.3">Eng. Wagner Rambo</text>
<text x="337.8" y="248.3">REV:</text>
<text x="345.4" y="248.3">-</text>
</g>
</svg>
